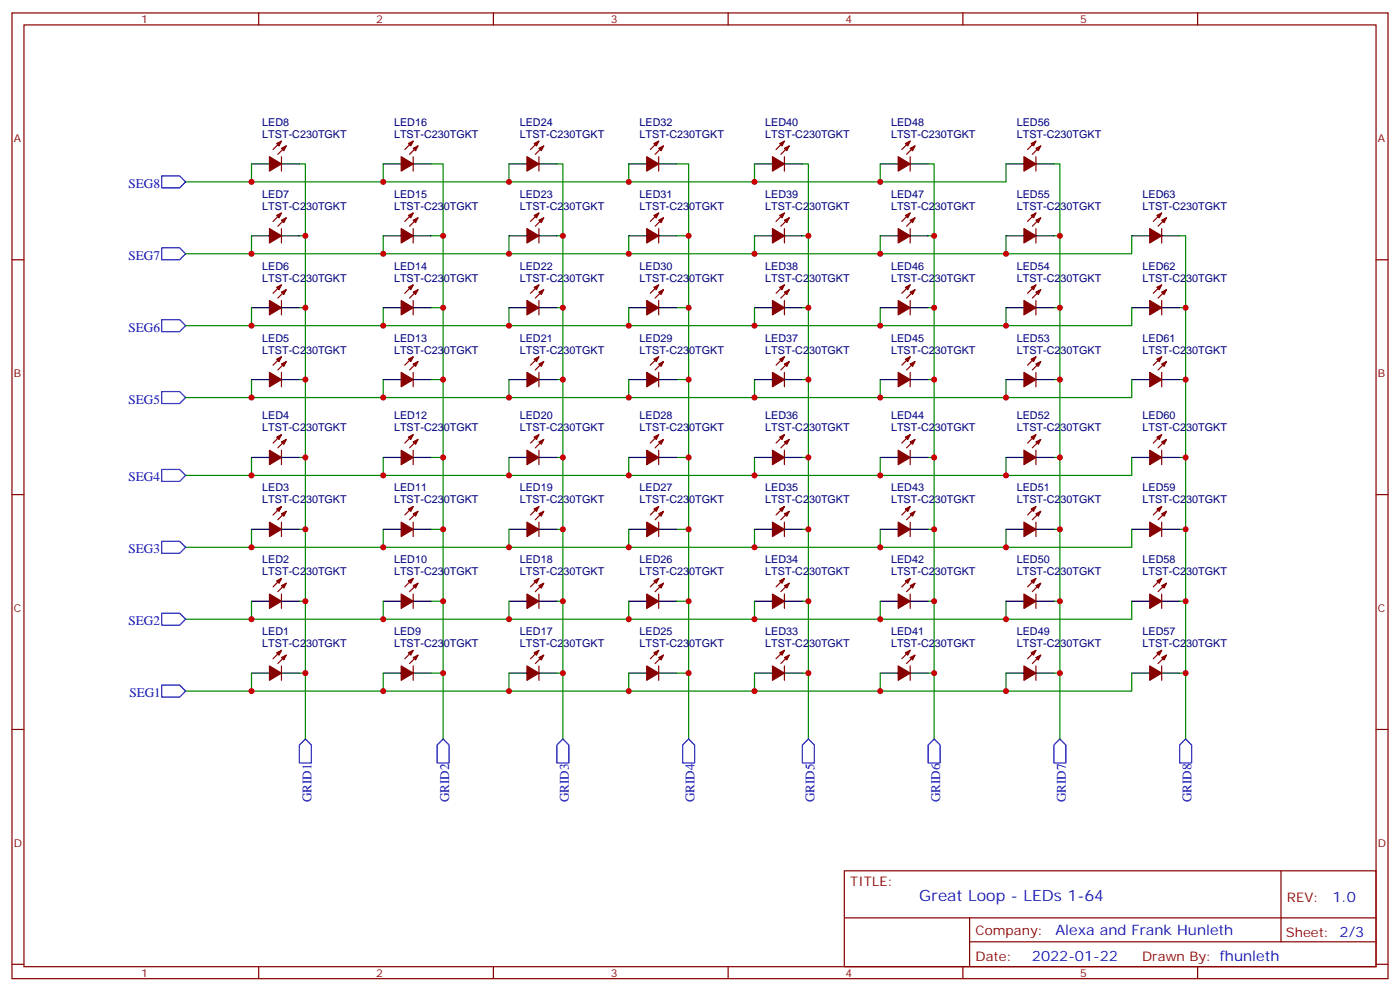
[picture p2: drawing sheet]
<svg xmlns="http://www.w3.org/2000/svg" width="412mm" height="292mm" viewBox="0 0 412 292" stroke-linecap="round" stroke-linejoin="round" font-family="sans-serif">
<g fill="none" stroke="#870000" stroke-width=".35">
<path d="M3.5 3.8h405.4v284.3h-405.4zM7.1 7.3h398.2v277.3h-398.2zM76.2 3.8v3.5M145.3 3.8v3.5M214.5 3.8v3.5M283.6 3.8v3.5M352.8 3.8v3.5M82.9 46.1v4.3M82.9 41.6l-2.5 2.4M84.3 43l-2.5 2.4M121.7 46.1v4.3M121.7 41.6l-2.5 2.4"/>
<path d="M123.1 43l-2.5 2.4M158.7 46.1v4.3M158.7 41.6l-2.4 2.4M160.2 43l-2.5 2.4M194 46.1v4.3M194 41.6l-2.4 2.4M195.4 43l-2.4 2.4M231.1 46.1v4.3M231.1 41.6l-2.5 2.4M232.5 43l-2.5 2.4M268.1 46.1v4.3M268.1 41.6l-2.5 2.4"/>
<path d="M269.5 43l-2.4 2.4M305.2 46.1v4.3M305.2 41.6l-2.5 2.4M306.6 43l-2.5 2.4M3.5 76.5h3.6M82.9 67.3v4.2M82.9 62.7l-2.5 2.5M84.3 64.1l-2.5 2.5M121.7 67.3v4.2M121.7 62.7l-2.5 2.5M123.1 64.1l-2.5 2.5M158.7 67.3v4.2"/>
<path d="M158.7 62.7l-2.4 2.5M160.2 64.1l-2.5 2.5M194 67.3v4.2M194 62.7l-2.4 2.5M195.4 64.1l-2.4 2.5M231.1 67.3v4.2M231.1 62.7l-2.5 2.5M232.5 64.1l-2.5 2.5M268.1 67.3v4.2M268.1 62.7l-2.5 2.5M269.5 64.1l-2.4 2.5M305.2 67.3v4.2"/>
<path d="M305.2 62.7l-2.5 2.5M306.6 64.1l-2.5 2.5M342.2 67.3v4.2M342.2 62.7l-2.5 2.5M343.6 64.1l-2.5 2.5M405.3 76.5h3.6M82.9 88.5v4.2M82.9 83.9l-2.5 2.5M84.3 85.3l-2.5 2.5M121.7 88.5v4.2M121.7 83.9l-2.5 2.5M123.1 85.3l-2.5 2.5"/>
<path d="M158.7 88.5v4.2M158.7 83.9l-2.4 2.5M160.2 85.3l-2.5 2.5M194 88.5v4.2M194 83.9l-2.4 2.5M195.4 85.3l-2.4 2.5M231.1 88.5v4.2M231.1 83.9l-2.5 2.5M232.5 85.3l-2.5 2.5M268.1 88.5v4.2M268.1 83.9l-2.5 2.5M269.5 85.3l-2.4 2.5"/>
<path d="M305.2 88.5v4.2M305.2 83.9l-2.5 2.5M306.6 85.3l-2.5 2.5M342.2 88.5v4.2M342.2 83.9l-2.5 2.5M343.6 85.3l-2.5 2.5M82.9 109.6v4.3M82.9 105.1l-2.5 2.4M84.3 106.5l-2.5 2.4M121.7 109.6v4.3M121.7 105.1l-2.5 2.4M123.1 106.5l-2.5 2.4"/>
<path d="M158.7 109.6v4.3M158.7 105.1l-2.4 2.4M160.2 106.5l-2.5 2.4M194 109.6v4.3M194 105.1l-2.4 2.4M195.4 106.5l-2.4 2.4M231.1 109.6v4.3M231.1 105.1l-2.5 2.4M232.5 106.5l-2.5 2.4M268.1 109.6v4.3M268.1 105.1l-2.5 2.4M269.5 106.5l-2.4 2.4"/>
<path d="M305.2 109.6v4.3M305.2 105.1l-2.5 2.4M306.6 106.5l-2.5 2.4M342.2 109.6v4.3M342.2 105.1l-2.5 2.4M343.6 106.5l-2.5 2.4M82.9 132.6v4.2M82.9 128l-2.5 2.5M84.3 129.4l-2.5 2.5M121.7 132.6v4.2M121.7 128l-2.5 2.5M123.1 129.4l-2.5 2.5"/>
<path d="M158.7 132.6v4.2M158.7 128l-2.4 2.5M160.2 129.4l-2.5 2.5M194 132.6v4.2M194 128l-2.4 2.5M195.4 129.4l-2.4 2.5M231.1 132.6v4.2M231.1 128l-2.5 2.5M232.5 129.4l-2.5 2.5M268.1 132.6v4.2M268.1 128l-2.5 2.5M269.5 129.4l-2.4 2.5"/>
<path d="M305.2 132.6v4.2M305.2 128l-2.5 2.5M306.6 129.4l-2.5 2.5M342.2 132.6v4.2M342.2 128l-2.5 2.5M343.6 129.4l-2.5 2.5M3.5 145.6h3.6M82.9 153.7v4.3M82.9 149.2l-2.5 2.4M84.3 150.6l-2.5 2.4M121.7 153.7v4.3M121.7 149.2l-2.5 2.4"/>
<path d="M123.1 150.6l-2.5 2.4M158.7 153.7v4.3M158.7 149.2l-2.4 2.4M160.2 150.6l-2.5 2.4M194 153.7v4.3M194 149.2l-2.4 2.4M195.4 150.6l-2.4 2.4M231.1 153.7v4.3M231.1 149.2l-2.5 2.4M232.5 150.6l-2.5 2.4M268.1 153.7v4.3M268.1 149.2l-2.5 2.4"/>
<path d="M269.5 150.6l-2.4 2.4M305.2 153.7v4.3M305.2 149.2l-2.5 2.4M306.6 150.6l-2.5 2.4M342.2 153.7v4.3M342.2 149.2l-2.5 2.4M343.6 150.6l-2.5 2.4M405.3 145.6h3.6M82.9 174.9v4.2M82.9 170.3l-2.5 2.5M84.3 171.7l-2.5 2.5M121.7 174.9v4.2"/>
<path d="M121.7 170.3l-2.5 2.5M123.1 171.7l-2.5 2.5M158.7 174.9v4.2M158.7 170.3l-2.4 2.5M160.2 171.7l-2.5 2.5M194 174.9v4.2M194 170.3l-2.4 2.5M195.4 171.7l-2.4 2.5M231.1 174.9v4.2M231.1 170.3l-2.5 2.5M232.5 171.7l-2.5 2.5M268.1 174.9v4.2"/>
<path d="M268.1 170.3l-2.5 2.5M269.5 171.7l-2.4 2.5M305.2 174.9v4.2M305.2 170.3l-2.5 2.5M306.6 171.7l-2.5 2.5M342.2 174.9v4.2M342.2 170.3l-2.5 2.5M343.6 171.7l-2.5 2.5M82.9 196.1v4.2M82.9 191.5l-2.5 2.5M84.3 192.9l-2.5 2.5M121.7 196.1v4.2"/>
<path d="M121.7 191.5l-2.5 2.5M123.1 192.9l-2.5 2.5M158.7 196.1v4.2M158.7 191.5l-2.4 2.5M160.2 192.9l-2.5 2.5M194 196.1v4.2M194 191.5l-2.4 2.5M195.4 192.9l-2.4 2.5M231.1 196.1v4.2M231.1 191.5l-2.5 2.5M232.5 192.9l-2.5 2.5M268.1 196.1v4.2"/>
<path d="M268.1 191.5l-2.5 2.5M269.5 192.9l-2.4 2.5M305.2 196.1v4.2M305.2 191.5l-2.5 2.5M306.6 192.9l-2.5 2.5M342.2 196.1v4.2M342.2 191.5l-2.5 2.5M343.6 192.9l-2.5 2.5M3.5 214.8h3.6M405.3 214.8h3.6M248.7 256.4h156.6v28.2h-156.6zM377.3 256.4v20.9"/>
<path d="M248.7 270.2h156.5M285.6 277.3h119.6M285.6 270.2v14.2M3.5 283.9h3.6M76.2 284.6v3.5M145.3 284.6v3.5M214.5 284.6v3.5M283.6 284.6v3.5M352.8 284.6v3.5M405.3 283.9h3.6"/>
</g>
<g fill="none" stroke="#008700" stroke-width=".35">
<path d="M74.1 48.3v5.3M88.2 48.3h1.8v128.7M112.9 48.3v5.3M127 48.3h3.5v86.4M149.9 48.3v5.3M164 48.3h1.8v107.6M185.2 48.3v5.3M199.3 48.3h3.5v86.4M222.2 48.3v5.3M236.4 48.3h1.7v107.6M259.3 48.3v5.3M273.4 48.3h1.8v107.6"/>
<path d="M296.3 48.3v5.3h-241.6M310.4 48.3h1.8v107.6M74.1 69.4v5.3M88.2 69.4h1.8M112.9 69.4v5.3M127 69.4h3.5M149.9 69.4v5.3M164 69.4h1.8M185.2 69.4v5.3M199.3 69.4h3.5M222.2 69.4v5.3M236.4 69.4h1.7"/>
<path d="M259.3 69.4v5.3M273.4 69.4h1.8M296.3 69.4v5.3M310.4 69.4h1.8M333.4 69.4v5.3h-278.7M347.5 69.4h1.7v86.5M74.1 90.6v5.3M88.2 90.6h1.8M112.9 90.6v5.3M127 90.6h3.5M149.9 90.6v5.3M164 90.6h1.8"/>
<path d="M185.2 90.6v5.3M199.3 90.6h3.5M222.2 90.6v5.3M236.4 90.6h1.7M259.3 90.6v5.3M273.4 90.6h1.8M296.3 90.6v5.3M310.4 90.6h1.8M333.4 90.6v5.3h-278.7M347.5 90.6h1.7M74.1 111.8v5.3M88.2 111.8h1.8"/>
<path d="M112.9 111.8v5.3M127 111.8h3.5M149.9 111.8v5.3M164 111.8h1.8M185.2 111.8v5.3M199.3 111.8h3.5M222.2 111.8v5.3M236.4 111.8h1.7M259.3 111.8v5.3M273.4 111.8h1.8M296.3 111.8v5.3M310.4 111.8h1.8"/>
<path d="M333.4 111.8v5.3h-278.7M347.5 111.8h1.7M74.1 134.7v5.3M88.2 134.7h1.8M112.9 134.7v5.3h-58.2M127 134.7h3.5v21.2M149.9 134.7v5.3M164 134.7h1.8M185.2 134.7v5.3h-72.3M199.3 134.7h3.5v21.2M222.2 134.7v5.3M236.4 134.7h1.7"/>
<path d="M259.3 134.7v5.3M273.4 134.7h1.8M296.3 134.7v5.3M310.4 134.7h1.8M333.4 134.7v5.3h-148.2M347.5 134.7h1.7M74.1 155.9v5.2M88.2 155.9h1.8M112.9 155.9v5.2h-58.2M127 155.9h3.5v21.1M149.9 155.9v5.2M164 155.9h1.8v21.1h-1.8"/>
<path d="M185.2 155.9v5.2M199.3 155.9h3.5v21.1M222.2 155.9v5.2M236.4 155.9h1.7v21.1M259.3 155.9v5.2M273.4 155.9h1.8v21.1M296.3 155.9v5.2M310.4 155.9h1.8v21.1M333.4 155.9v5.2h-220.5M347.5 155.9h1.7v21.1M74.1 177v5.3h-19.4M88.2 177h1.8v21.2"/>
<path d="M112.9 177v5.3h-38.8M127 177h3.5v21.2M149.9 177v5.3M165.8 177v40.6M185.2 177v5.3M199.3 177h3.5v21.2M222.2 177v5.3M236.4 177h1.7v21.2M259.3 177v5.3M273.4 177h1.8v21.2M296.3 177v5.3M310.4 177h1.8v21.2"/>
<path d="M333.4 177v5.3h-220.5M347.5 177h1.7v21.2M74.1 198.2v5.3h-19.4M88.2 198.2h1.8v19.4M112.9 198.2v5.3h-38.8M127 198.2h3.5v19.4M149.9 198.2v5.3M164 198.2h1.8M185.2 198.2v5.3M199.3 198.2h3.5v19.4M222.2 198.2v5.3M236.4 198.2h1.7v19.4"/>
<path d="M259.3 198.2v5.3M273.4 198.2h1.8v19.4M296.3 198.2v5.3M310.4 198.2h1.8v19.4M333.4 198.2v5.3h-220.5M347.5 198.2h1.7v19.4"/>
</g>
<g fill="none" stroke="#00f" stroke-width=".35">
<path d="M47.6 51.8h5.3l1.8 1.8-1.8 1.7h-5.3zM47.6 73h5.3l1.8 1.7-1.8 1.8h-5.3zM47.6 94.1h5.3l1.8 1.8-1.8 1.7h-5.3zM47.6 115.3h5.3l1.8 1.8-1.8 1.7h-5.3zM47.6 138.2h5.3l1.8 1.8-1.8 1.7h-5.3zM47.6 159.4h5.3l1.8 1.7-1.8 1.8h-5.3zM47.6 180.6h5.3l1.8 1.7-1.8 1.8h-5.3zM47.6 201.7h5.3l1.8 1.8-1.8 1.7h-5.3zM90 217.6l1.7 1.8v5.2h-3.5v-5.2zM130.5 217.6l1.8 1.8v5.2h-3.5v-5.2zM165.8 217.6l1.8 1.8v5.2h-3.6v-5.2zM202.8 217.6l1.8 1.8v5.2h-3.5v-5.2z"/>
<path d="M238.1 217.6l1.8 1.8v5.2h-3.5v-5.2zM275.2 217.6l1.7 1.8v5.2h-3.5v-5.2zM312.2 217.6l1.8 1.8v5.2h-3.6v-5.2zM349.2 217.6l1.8 1.8v5.2h-3.5v-5.2z"/>
</g>
<g fill="#870000" stroke="#870000" stroke-width=".35">
<path d="M81.5 192.2l1.4-.7-.7 1.4z"/>
<path d="M82.9 193.6l1.4-.7-.7 1.4z"/>
<path d="M79.4 196.1l3.5 2.1-3.5 2.1z"/>
<path d="M81.5 171l1.4-.7-.7 1.4z"/>
<path d="M82.9 172.4l1.4-.7-.7 1.4z"/>
<path d="M79.4 174.9l3.5 2.1-3.5 2.1z"/>
<path d="M81.5 149.9l1.4-.7-.7 1.4z"/>
<path d="M82.9 151.3l1.4-.7-.7 1.4z"/>
<path d="M79.4 153.7l3.5 2.2-3.5 2.1z"/>
<path d="M81.5 128.7l1.4-.7-.7 1.4z"/>
<path d="M82.9 130.1l1.4-.7-.7 1.4z"/>
<path d="M79.4 132.6l3.5 2.1-3.5 2.1z"/>
<path d="M81.5 105.8l1.4-.7-.7 1.4z"/>
<path d="M82.9 107.2l1.4-.7-.7 1.4z"/>
<path d="M79.4 109.6l3.5 2.2-3.5 2.1z"/>
<path d="M81.5 84.6l1.4-.7-.7 1.4z"/>
<path d="M82.9 86l1.4-.7-.7 1.4z"/>
<path d="M79.4 88.5l3.5 2.1-3.5 2.1z"/>
<path d="M81.5 63.4l1.4-.7-.7 1.4z"/>
<path d="M82.9 64.8l1.4-.7-.7 1.4z"/>
<path d="M79.4 67.3l3.5 2.1-3.5 2.1z"/>
<path d="M81.5 42.3l1.4-.7-.7 1.4z"/>
<path d="M82.9 43.7l1.4-.7-.7 1.4z"/>
<path d="M79.4 46.1l3.5 2.2-3.5 2.1z"/>
<path d="M120.3 192.2l1.4-.7-.7 1.4z"/>
<path d="M121.7 193.6l1.4-.7-.7 1.4z"/>
<path d="M118.2 196.1l3.5 2.1-3.5 2.1z"/>
<path d="M120.3 171l1.4-.7-.7 1.4z"/>
<path d="M121.7 172.4l1.4-.7-.7 1.4z"/>
<path d="M118.2 174.9l3.5 2.1-3.5 2.1z"/>
<path d="M120.3 149.9l1.4-.7-.7 1.4z"/>
<path d="M121.7 151.3l1.4-.7-.7 1.4z"/>
<path d="M118.2 153.7l3.5 2.2-3.5 2.1z"/>
<path d="M120.3 128.7l1.4-.7-.7 1.4z"/>
<path d="M121.7 130.1l1.4-.7-.7 1.4z"/>
<path d="M118.2 132.6l3.5 2.1-3.5 2.1z"/>
<path d="M120.3 105.8l1.4-.7-.7 1.4z"/>
<path d="M121.7 107.2l1.4-.7-.7 1.4z"/>
<path d="M118.2 109.6l3.5 2.2-3.5 2.1z"/>
<path d="M120.3 84.6l1.4-.7-.7 1.4z"/>
<path d="M121.7 86l1.4-.7-.7 1.4z"/>
<path d="M118.2 88.5l3.5 2.1-3.5 2.1z"/>
<path d="M120.3 63.4l1.4-.7-.7 1.4z"/>
<path d="M121.7 64.8l1.4-.7-.7 1.4z"/>
<path d="M118.2 67.3l3.5 2.1-3.5 2.1z"/>
<path d="M120.3 42.3l1.4-.7-.7 1.4z"/>
<path d="M121.7 43.7l1.4-.7-.7 1.4z"/>
<path d="M118.2 46.1l3.5 2.2-3.5 2.1z"/>
<path d="M157.3 192.2l1.4-.7-.7 1.4z"/>
<path d="M158.7 193.6l1.5-.7-.7 1.4z"/>
<path d="M155.2 196.1l3.5 2.1-3.5 2.1z"/>
<path d="M157.3 171l1.4-.7-.7 1.4z"/>
<path d="M158.7 172.4l1.5-.7-.7 1.4z"/>
<path d="M155.2 174.9l3.5 2.1-3.5 2.1z"/>
<path d="M157.3 149.9l1.4-.7-.7 1.4z"/>
<path d="M158.7 151.3l1.5-.7-.7 1.4z"/>
<path d="M155.2 153.7l3.5 2.2-3.5 2.1z"/>
<path d="M157.3 128.7l1.4-.7-.7 1.4z"/>
<path d="M158.7 130.1l1.5-.7-.7 1.4z"/>
<path d="M155.2 132.6l3.5 2.1-3.5 2.1z"/>
<path d="M157.3 105.8l1.4-.7-.7 1.4z"/>
<path d="M158.7 107.2l1.5-.7-.7 1.4z"/>
<path d="M155.2 109.6l3.5 2.2-3.5 2.1z"/>
<path d="M157.3 84.6l1.4-.7-.7 1.4z"/>
<path d="M158.7 86l1.5-.7-.7 1.4z"/>
<path d="M155.2 88.5l3.5 2.1-3.5 2.1z"/>
<path d="M157.3 63.4l1.4-.7-.7 1.4z"/>
<path d="M158.7 64.8l1.5-.7-.7 1.4z"/>
<path d="M155.2 67.3l3.5 2.1-3.5 2.1z"/>
<path d="M157.3 42.3l1.4-.7-.7 1.4z"/>
<path d="M158.7 43.7l1.5-.7-.7 1.4z"/>
<path d="M155.2 46.1l3.5 2.2-3.5 2.1z"/>
<path d="M192.6 192.2l1.4-.7-.7 1.4z"/>
<path d="M194 193.6l1.4-.7-.7 1.4z"/>
<path d="M190.5 196.1l3.5 2.1-3.5 2.1z"/>
<path d="M192.6 171l1.4-.7-.7 1.4z"/>
<path d="M194 172.4l1.4-.7-.7 1.4z"/>
<path d="M190.5 174.9l3.5 2.1-3.5 2.1z"/>
<path d="M192.6 149.9l1.4-.7-.7 1.4z"/>
<path d="M194 151.3l1.4-.7-.7 1.4z"/>
<path d="M190.5 153.7l3.5 2.2-3.5 2.1z"/>
<path d="M192.6 128.7l1.4-.7-.7 1.4z"/>
<path d="M194 130.1l1.4-.7-.7 1.4z"/>
<path d="M190.5 132.6l3.5 2.1-3.5 2.1z"/>
<path d="M192.6 105.8l1.4-.7-.7 1.4z"/>
<path d="M194 107.2l1.4-.7-.7 1.4z"/>
<path d="M190.5 109.6l3.5 2.2-3.5 2.1z"/>
<path d="M192.6 84.6l1.4-.7-.7 1.4z"/>
<path d="M194 86l1.4-.7-.7 1.4z"/>
<path d="M190.5 88.5l3.5 2.1-3.5 2.1z"/>
<path d="M192.6 63.4l1.4-.7-.7 1.4z"/>
<path d="M194 64.8l1.4-.7-.7 1.4z"/>
<path d="M190.5 67.3l3.5 2.1-3.5 2.1z"/>
<path d="M192.6 42.3l1.4-.7-.7 1.4z"/>
<path d="M194 43.7l1.4-.7-.7 1.4z"/>
<path d="M190.5 46.1l3.5 2.2-3.5 2.1z"/>
<path d="M229.7 192.2l1.4-.7-.7 1.4z"/>
<path d="M231.1 193.6l1.4-.7-.7 1.4z"/>
<path d="M227.5 196.1l3.6 2.1-3.6 2.1z"/>
<path d="M229.7 171l1.4-.7-.7 1.4z"/>
<path d="M231.1 172.4l1.4-.7-.7 1.4z"/>
<path d="M227.5 174.9l3.6 2.1-3.6 2.1z"/>
<path d="M229.7 149.9l1.4-.7-.7 1.4z"/>
<path d="M231.1 151.3l1.4-.7-.7 1.4z"/>
<path d="M227.5 153.7l3.6 2.2-3.6 2.1z"/>
<path d="M229.7 128.7l1.4-.7-.7 1.4z"/>
<path d="M231.1 130.1l1.4-.7-.7 1.4z"/>
<path d="M227.5 132.6l3.6 2.1-3.6 2.1z"/>
<path d="M229.7 105.8l1.4-.7-.7 1.4z"/>
<path d="M231.1 107.2l1.4-.7-.7 1.4z"/>
<path d="M227.5 109.6l3.6 2.2-3.6 2.1z"/>
<path d="M229.7 84.6l1.4-.7-.7 1.4z"/>
<path d="M231.1 86l1.4-.7-.7 1.4z"/>
<path d="M227.5 88.5l3.6 2.1-3.6 2.1z"/>
<path d="M229.7 63.4l1.4-.7-.7 1.4z"/>
<path d="M231.1 64.8l1.4-.7-.7 1.4z"/>
<path d="M227.5 67.3l3.6 2.1-3.6 2.1z"/>
<path d="M229.7 42.3l1.4-.7-.7 1.4z"/>
<path d="M231.1 43.7l1.4-.7-.7 1.4z"/>
<path d="M227.5 46.1l3.6 2.2-3.6 2.1z"/>
<path d="M266.7 192.2l1.4-.7-.7 1.4z"/>
<path d="M268.1 193.6l1.4-.7-.7 1.4z"/>
<path d="M264.6 196.1l3.5 2.1-3.5 2.1z"/>
<path d="M266.7 171l1.4-.7-.7 1.4z"/>
<path d="M268.1 172.4l1.4-.7-.7 1.4z"/>
<path d="M264.6 174.9l3.5 2.1-3.5 2.1z"/>
<path d="M266.7 149.9l1.4-.7-.7 1.4z"/>
<path d="M268.1 151.3l1.4-.7-.7 1.4z"/>
<path d="M264.6 153.7l3.5 2.2-3.5 2.1z"/>
<path d="M266.7 128.7l1.4-.7-.7 1.4z"/>
<path d="M268.1 130.1l1.4-.7-.7 1.4z"/>
<path d="M264.6 132.6l3.5 2.1-3.5 2.1z"/>
<path d="M266.7 105.8l1.4-.7-.7 1.4z"/>
<path d="M268.1 107.2l1.4-.7-.7 1.4z"/>
<path d="M264.6 109.6l3.5 2.2-3.5 2.1z"/>
<path d="M266.7 84.6l1.4-.7-.7 1.4z"/>
<path d="M268.1 86l1.4-.7-.7 1.4z"/>
<path d="M264.6 88.5l3.5 2.1-3.5 2.1z"/>
<path d="M266.7 63.4l1.4-.7-.7 1.4z"/>
<path d="M268.1 64.8l1.4-.7-.7 1.4z"/>
<path d="M264.6 67.3l3.5 2.1-3.5 2.1z"/>
<path d="M266.7 42.3l1.4-.7-.7 1.4z"/>
<path d="M268.1 43.7l1.4-.7-.7 1.4z"/>
<path d="M264.6 46.1l3.5 2.2-3.5 2.1z"/>
<path d="M303.7 192.2l1.5-.7-.8 1.4z"/>
<path d="M305.2 193.6l1.4-.7-.7 1.4z"/>
<path d="M301.6 196.1l3.6 2.1-3.6 2.1z"/>
<path d="M303.7 171l1.5-.7-.8 1.4z"/>
<path d="M305.2 172.4l1.4-.7-.7 1.4z"/>
<path d="M301.6 174.9l3.6 2.1-3.6 2.1z"/>
<path d="M303.7 149.9l1.5-.7-.8 1.4z"/>
<path d="M305.2 151.3l1.4-.7-.7 1.4z"/>
<path d="M301.6 153.7l3.6 2.2-3.6 2.1z"/>
<path d="M303.7 128.7l1.5-.7-.8 1.4z"/>
<path d="M305.2 130.1l1.4-.7-.7 1.4z"/>
<path d="M301.6 132.6l3.6 2.1-3.6 2.1z"/>
<path d="M303.7 105.8l1.5-.7-.8 1.4z"/>
<path d="M305.2 107.2l1.4-.7-.7 1.4z"/>
<path d="M301.6 109.6l3.6 2.2-3.6 2.1z"/>
<path d="M303.7 84.6l1.5-.7-.8 1.4z"/>
<path d="M305.2 86l1.4-.7-.7 1.4z"/>
<path d="M301.6 88.5l3.6 2.1-3.6 2.1z"/>
<path d="M303.7 63.4l1.5-.7-.8 1.4z"/>
<path d="M305.2 64.8l1.4-.7-.7 1.4z"/>
<path d="M301.6 67.3l3.6 2.1-3.6 2.1z"/>
<path d="M303.7 42.3l1.5-.7-.8 1.4z"/>
<path d="M305.2 43.7l1.4-.7-.7 1.4z"/>
<path d="M301.6 46.1l3.6 2.2-3.6 2.1z"/>
<path d="M340.8 192.2l1.4-.7-.7 1.4z"/>
<path d="M342.2 193.6l1.4-.7-.7 1.4z"/>
<path d="M338.7 196.1l3.5 2.1-3.5 2.1z"/>
<path d="M340.8 171l1.4-.7-.7 1.4z"/>
<path d="M342.2 172.4l1.4-.7-.7 1.4z"/>
<path d="M338.7 174.9l3.5 2.1-3.5 2.1z"/>
<path d="M340.8 149.9l1.4-.7-.7 1.4z"/>
<path d="M342.2 151.3l1.4-.7-.7 1.4z"/>
<path d="M338.7 153.7l3.5 2.2-3.5 2.1z"/>
<path d="M340.8 128.7l1.4-.7-.7 1.4z"/>
<path d="M342.2 130.1l1.4-.7-.7 1.4z"/>
<path d="M338.7 132.6l3.5 2.1-3.5 2.1z"/>
<path d="M340.8 105.8l1.4-.7-.7 1.4z"/>
<path d="M342.2 107.2l1.4-.7-.7 1.4z"/>
<path d="M338.7 109.6l3.5 2.2-3.5 2.1z"/>
<path d="M340.8 84.6l1.4-.7-.7 1.4z"/>
<path d="M342.2 86l1.4-.7-.7 1.4z"/>
<path d="M338.7 88.5l3.5 2.1-3.5 2.1z"/>
<path d="M340.8 63.4l1.4-.7-.7 1.4z"/>
<path d="M342.2 64.8l1.4-.7-.7 1.4z"/>
<path d="M338.7 67.3l3.5 2.1-3.5 2.1z"/>
</g>
<g fill="none" stroke="#000" stroke-width=".35">
<path d="M74.1 48.3h5.3M82.9 48.3h5.3M112.9 48.3h5.3M121.7 48.3h5.3M149.9 48.3h5.3M158.7 48.3h5.3M185.2 48.3h5.3M194 48.3h5.3M222.2 48.3h5.3M231.1 48.3h5.3M259.3 48.3h5.3M268.1 48.3h5.3"/>
<path d="M296.3 48.3h5.3M305.2 48.3h5.2M74.1 69.4h5.3M82.9 69.4h5.3M112.9 69.4h5.3M121.7 69.4h5.3M149.9 69.4h5.3M158.7 69.4h5.3M185.2 69.4h5.3M194 69.4h5.3M222.2 69.4h5.3M231.1 69.4h5.3"/>
<path d="M259.3 69.4h5.3M268.1 69.4h5.3M296.3 69.4h5.3M305.2 69.4h5.2M333.4 69.4h5.3M342.2 69.4h5.3M74.1 90.6h5.3M82.9 90.6h5.3M112.9 90.6h5.3M121.7 90.6h5.3M149.9 90.6h5.3M158.7 90.6h5.3"/>
<path d="M185.2 90.6h5.3M194 90.6h5.3M222.2 90.6h5.3M231.1 90.6h5.3M259.3 90.6h5.3M268.1 90.6h5.3M296.3 90.6h5.3M305.2 90.6h5.2M333.4 90.6h5.3M342.2 90.6h5.3M74.1 111.8h5.3M82.9 111.8h5.3"/>
<path d="M112.9 111.8h5.3M121.7 111.8h5.3M149.9 111.8h5.3M158.7 111.8h5.3M185.2 111.8h5.3M194 111.8h5.3M222.2 111.8h5.3M231.1 111.8h5.3M259.3 111.8h5.3M268.1 111.8h5.3M296.3 111.8h5.3M305.2 111.8h5.2"/>
<path d="M333.4 111.8h5.3M342.2 111.8h5.3M74.1 134.7h5.3M82.9 134.7h5.3M112.9 134.7h5.3M121.7 134.7h5.3M149.9 134.7h5.3M158.7 134.7h5.3M185.2 134.7h5.3M194 134.7h5.3M222.2 134.7h5.3M231.1 134.7h5.3"/>
<path d="M259.3 134.7h5.3M268.1 134.7h5.3M296.3 134.7h5.3M305.2 134.7h5.2M333.4 134.7h5.3M342.2 134.7h5.3M74.1 155.9h5.3M82.9 155.9h5.3M112.9 155.9h5.3M121.7 155.9h5.3M149.9 155.9h5.3M158.7 155.9h5.3"/>
<path d="M185.2 155.9h5.3M194 155.9h5.3M222.2 155.9h5.3M231.1 155.9h5.3M259.3 155.9h5.3M268.1 155.9h5.3M296.3 155.9h5.3M305.2 155.9h5.2M333.4 155.9h5.3M342.2 155.9h5.3M74.1 177h5.3M82.9 177h5.3"/>
<path d="M112.9 177h5.3M121.7 177h5.3M149.9 177h5.3M158.7 177h5.3M185.2 177h5.3M194 177h5.3M222.2 177h5.3M231.1 177h5.3M259.3 177h5.3M268.1 177h5.3M296.3 177h5.3M305.2 177h5.2"/>
<path d="M333.4 177h5.3M342.2 177h5.3M74.1 198.2h5.3M82.9 198.2h5.3M112.9 198.2h5.3M121.7 198.2h5.3M149.9 198.2h5.3M158.7 198.2h5.3M185.2 198.2h5.3M194 198.2h5.3M222.2 198.2h5.3M231.1 198.2h5.3"/>
<path d="M259.3 198.2h5.3M268.1 198.2h5.3M296.3 198.2h5.3M305.2 198.2h5.2M333.4 198.2h5.3M342.2 198.2h5.3"/>
</g>
<g fill="#c00">
<circle cx="238.1" cy="177" r=".88"/>
<circle cx="238.1" cy="198.2" r=".88"/>
<circle cx="202.8" cy="155.9" r=".88"/>
<circle cx="202.8" cy="177" r=".88"/>
<circle cx="202.8" cy="198.2" r=".88"/>
<circle cx="185.2" cy="182.3" r=".88"/>
<circle cx="222.3" cy="182.3" r=".88"/>
<circle cx="222.3" cy="161.1" r=".88"/>
<circle cx="185.2" cy="161.1" r=".88"/>
<circle cx="130.5" cy="177" r=".88"/>
<circle cx="112.9" cy="140" r=".88"/>
<circle cx="112.9" cy="161.1" r=".88"/>
<circle cx="74.1" cy="182.3" r=".88"/>
<circle cx="112.9" cy="182.3" r=".88"/>
<circle cx="259.3" cy="161.1" r=".88"/>
<circle cx="259.3" cy="182.3" r=".88"/>
<circle cx="275.2" cy="198.2" r=".88"/>
<circle cx="275.2" cy="177" r=".88"/>
<circle cx="296.3" cy="161.1" r=".88"/>
<circle cx="296.3" cy="182.3" r=".88"/>
<circle cx="312.2" cy="198.2" r=".88"/>
<circle cx="312.2" cy="177" r=".88"/>
<circle cx="349.3" cy="198.2" r=".88"/>
<circle cx="349.3" cy="177" r=".88"/>
<circle cx="112.9" cy="203.5" r=".88"/>
<circle cx="185.2" cy="203.5" r=".88"/>
<circle cx="222.3" cy="203.5" r=".88"/>
<circle cx="259.3" cy="203.5" r=".88"/>
<circle cx="296.3" cy="203.5" r=".88"/>
<circle cx="185.2" cy="140" r=".88"/>
<circle cx="74.1" cy="161.1" r=".88"/>
<circle cx="74.1" cy="140" r=".88"/>
<circle cx="275.2" cy="155.9" r=".88"/>
<circle cx="238.1" cy="155.9" r=".88"/>
<circle cx="312.2" cy="155.9" r=".88"/>
<circle cx="202.8" cy="134.7" r=".88"/>
<circle cx="165.8" cy="155.9" r=".88"/>
<circle cx="90" cy="155.9" r=".88"/>
<circle cx="90" cy="134.7" r=".88"/>
<circle cx="90" cy="111.8" r=".88"/>
<circle cx="74.1" cy="117.1" r=".88"/>
<circle cx="74.1" cy="95.9" r=".88"/>
<circle cx="74.1" cy="74.7" r=".88"/>
<circle cx="74.1" cy="53.6" r=".88"/>
<circle cx="112.9" cy="117.1" r=".88"/>
<circle cx="112.9" cy="95.9" r=".88"/>
<circle cx="112.9" cy="74.7" r=".88"/>
<circle cx="112.9" cy="53.6" r=".88"/>
<circle cx="130.5" cy="111.8" r=".88"/>
<circle cx="149.9" cy="53.6" r=".88"/>
<circle cx="149.9" cy="74.7" r=".88"/>
<circle cx="149.9" cy="95.9" r=".88"/>
<circle cx="149.9" cy="117.1" r=".88"/>
<circle cx="149.9" cy="140" r=".88"/>
<circle cx="165.8" cy="134.7" r=".88"/>
<circle cx="165.8" cy="111.8" r=".88"/>
<circle cx="165.8" cy="90.6" r=".88"/>
<circle cx="165.8" cy="69.4" r=".88"/>
<circle cx="185.2" cy="53.6" r=".88"/>
<circle cx="185.2" cy="74.7" r=".88"/>
<circle cx="185.2" cy="95.9" r=".88"/>
<circle cx="185.2" cy="117.1" r=".88"/>
<circle cx="202.8" cy="111.8" r=".88"/>
<circle cx="202.8" cy="90.6" r=".88"/>
<circle cx="202.8" cy="69.4" r=".88"/>
<circle cx="222.3" cy="53.6" r=".88"/>
<circle cx="222.3" cy="74.7" r=".88"/>
<circle cx="222.3" cy="95.9" r=".88"/>
<circle cx="222.3" cy="117.1" r=".88"/>
<circle cx="222.3" cy="140" r=".88"/>
<circle cx="238.1" cy="134.7" r=".88"/>
<circle cx="238.1" cy="111.8" r=".88"/>
<circle cx="238.1" cy="90.6" r=".88"/>
<circle cx="238.1" cy="69.4" r=".88"/>
<circle cx="259.3" cy="53.6" r=".88"/>
<circle cx="259.3" cy="74.7" r=".88"/>
<circle cx="259.3" cy="95.9" r=".88"/>
<circle cx="259.3" cy="117.1" r=".88"/>
<circle cx="259.3" cy="140" r=".88"/>
<circle cx="275.2" cy="134.7" r=".88"/>
<circle cx="275.2" cy="111.8" r=".88"/>
<circle cx="275.2" cy="90.6" r=".88"/>
<circle cx="275.2" cy="69.4" r=".88"/>
<circle cx="296.3" cy="74.7" r=".88"/>
<circle cx="296.3" cy="95.9" r=".88"/>
<circle cx="296.3" cy="117.1" r=".88"/>
<circle cx="296.3" cy="140" r=".88"/>
<circle cx="312.2" cy="134.7" r=".88"/>
<circle cx="312.2" cy="111.8" r=".88"/>
<circle cx="312.2" cy="90.6" r=".88"/>
<circle cx="312.2" cy="69.4" r=".88"/>
<circle cx="130.5" cy="155.9" r=".88"/>
<circle cx="130.5" cy="90.6" r=".88"/>
<circle cx="130.5" cy="69.4" r=".88"/>
<circle cx="130.5" cy="134.7" r=".88"/>
<circle cx="90" cy="69.4" r=".88"/>
<circle cx="90" cy="90.6" r=".88"/>
<circle cx="90" cy="177" r=".88"/>
<circle cx="130.5" cy="198.2" r=".88"/>
<circle cx="74.1" cy="203.5" r=".88"/>
<circle cx="90" cy="198.2" r=".88"/>
<circle cx="165.8" cy="177" r=".88"/>
<circle cx="165.8" cy="198.2" r=".88"/>
<circle cx="149.9" cy="182.3" r=".88"/>
<circle cx="149.9" cy="203.5" r=".88"/>
<circle cx="149.9" cy="161.1" r=".88"/>
<circle cx="349.3" cy="155.9" r=".88"/>
<circle cx="349.3" cy="90.6" r=".88"/>
<circle cx="349.3" cy="111.8" r=".88"/>
<circle cx="349.3" cy="134.7" r=".88"/>
</g>
<text font-size="4.6" fill="#00f" x="270.8" y="265.4">Great Loop - LEDs 1-64</text>
<g font-size="4.2" fill="#00f">
<text x="392.5" y="265.7">1.0</text>
<text x="310.9" y="275.2">Alexa and Frank Hunleth</text>
<text x="304" y="283">2022-01-22</text>
</g>
<g font-size="3.9" fill="#00f">
<text x="37.9" y="55.3">SEG8</text>
<text x="37.9" y="76.5">SEG7</text>
<text x="37.9" y="97.6">SEG6</text>
<text x="37.9" y="118.8">SEG5</text>
<text x="37.9" y="141.7">SEG4</text>
<text x="37.9" y="162.9">SEG3</text>
<text x="37.9" y="184.1">SEG2</text>
<text x="38.1" y="205.2">SEG1</text>
<text x="91.7" y="236.3" transform="rotate(-90 91.7 236.3)">GRID1</text>
<text x="132.3" y="236.3" transform="rotate(-90 132.3 236.3)">GRID2</text>
<text x="167.6" y="236.3" transform="rotate(-90 167.6 236.3)">GRID3</text>
<text x="204.6" y="236.3" transform="rotate(-90 204.6 236.3)">GRID4</text>
<text x="239.9" y="236.3" transform="rotate(-90 239.9 236.3)">GRID5</text>
<text x="276.9" y="236.3" transform="rotate(-90 276.9 236.3)">GRID6</text>
<text x="314" y="236.3" transform="rotate(-90 314 236.3)">GRID7</text>
<text x="351" y="236.3" transform="rotate(-90 351 236.3)">GRID8</text>
</g>
<g font-size="3.9" fill="#800">
<text x="250.5" y="261">TITLE:</text>
<text x="379.1" y="265.7">REV:</text>
<text x="287.4" y="275.2">Company:</text>
<text x="378.7" y="275.8">Sheet: 2/3</text>
<text x="287.4" y="282.9">Date:</text>
<text x="336.4" y="282.9">Drawn By: fhunleth</text>
</g>
<g font-size="3.2" fill="#800">
<text x="41.6" y="6.8">1</text>
<text x="110.8" y="6.8">2</text>
<text x="179.9" y="6.8">3</text>
<text x="249.1" y="6.8">4</text>
<text x="318.2" y="6.8">5</text>
<text x="4.1" y="41.9">A</text>
<text x="405.9" y="41.9">A</text>
<text x="4.1" y="111.1">B</text>
<text x="405.9" y="111.1">B</text>
<text x="4.1" y="180.2">C</text>
<text x="405.9" y="180.2">C</text>
<text x="4.1" y="249.3">D</text>
<text x="405.9" y="249.3">D</text>
<text x="41.6" y="287.6">1</text>
<text x="110.8" y="287.6">2</text>
<text x="179.9" y="287.6">3</text>
<text x="249.1" y="287.6">4</text>
<text x="318.2" y="287.6">5</text>
</g>
<g font-size="3.2" fill="#000080">
<text x="77.3" y="40.6">LTST-C230TGKT</text>
<text x="77.3" y="37.1">LED8</text>
<text x="116.1" y="40.6">LTST-C230TGKT</text>
<text x="116.1" y="37.1">LED16</text>
<text x="153.1" y="40.6">LTST-C230TGKT</text>
<text x="153.1" y="37.1">LED24</text>
<text x="188.4" y="40.6">LTST-C230TGKT</text>
<text x="188.4" y="37.1">LED32</text>
<text x="225.4" y="40.6">LTST-C230TGKT</text>
<text x="225.4" y="37.1">LED40</text>
<text x="262.5" y="40.6">LTST-C230TGKT</text>
<text x="262.5" y="37.1">LED48</text>
<text x="299.5" y="40.6">LTST-C230TGKT</text>
<text x="299.5" y="37.1">LED56</text>
<text x="77.3" y="58.2">LED7</text>
<text x="116.1" y="58.2">LED15</text>
<text x="153.1" y="58.2">LED23</text>
<text x="188.4" y="58.2">LED31</text>
<text x="225.4" y="58.2">LED39</text>
<text x="262.5" y="58.2">LED47</text>
<text x="299.5" y="58.2">LED55</text>
<text x="336.6" y="58.2">LED63</text>
<text x="77.3" y="61.8">LTST-C230TGKT</text>
<text x="116.1" y="61.8">LTST-C230TGKT</text>
<text x="153.1" y="61.8">LTST-C230TGKT</text>
<text x="188.4" y="61.8">LTST-C230TGKT</text>
<text x="225.4" y="61.8">LTST-C230TGKT</text>
<text x="262.5" y="61.8">LTST-C230TGKT</text>
<text x="299.5" y="61.8">LTST-C230TGKT</text>
<text x="336.6" y="61.8">LTST-C230TGKT</text>
<text x="77.3" y="82.9">LTST-C230TGKT</text>
<text x="77.3" y="79.4">LED6</text>
<text x="116.1" y="82.9">LTST-C230TGKT</text>
<text x="116.1" y="79.4">LED14</text>
<text x="153.1" y="82.9">LTST-C230TGKT</text>
<text x="153.1" y="79.4">LED22</text>
<text x="188.4" y="82.9">LTST-C230TGKT</text>
<text x="188.4" y="79.4">LED30</text>
<text x="225.4" y="82.9">LTST-C230TGKT</text>
<text x="225.4" y="79.4">LED38</text>
<text x="262.5" y="82.9">LTST-C230TGKT</text>
<text x="262.5" y="79.4">LED46</text>
<text x="299.5" y="82.9">LTST-C230TGKT</text>
<text x="299.5" y="79.4">LED54</text>
<text x="336.6" y="82.9">LTST-C230TGKT</text>
<text x="336.6" y="79.4">LED62</text>
<text x="77.3" y="100.6">LED5</text>
<text x="116.1" y="100.6">LED13</text>
<text x="153.1" y="100.6">LED21</text>
<text x="188.4" y="100.6">LED29</text>
<text x="225.4" y="100.6">LED37</text>
<text x="262.5" y="100.6">LED45</text>
<text x="299.5" y="100.6">LED53</text>
<text x="336.6" y="100.6">LED61</text>
<text x="77.3" y="104.1">LTST-C230TGKT</text>
<text x="116.1" y="104.1">LTST-C230TGKT</text>
<text x="153.1" y="104.1">LTST-C230TGKT</text>
<text x="188.4" y="104.1">LTST-C230TGKT</text>
<text x="225.4" y="104.1">LTST-C230TGKT</text>
<text x="262.5" y="104.1">LTST-C230TGKT</text>
<text x="299.5" y="104.1">LTST-C230TGKT</text>
<text x="336.6" y="104.1">LTST-C230TGKT</text>
<text x="77.3" y="123.5">LED4</text>
<text x="116.1" y="123.5">LED12</text>
<text x="153.1" y="123.5">LED20</text>
<text x="188.4" y="123.5">LED28</text>
<text x="225.4" y="123.5">LED36</text>
<text x="262.5" y="123.5">LED44</text>
<text x="299.5" y="123.5">LED52</text>
<text x="336.6" y="123.5">LED60</text>
<text x="77.3" y="127">LTST-C230TGKT</text>
<text x="116.1" y="127">LTST-C230TGKT</text>
<text x="153.1" y="127">LTST-C230TGKT</text>
<text x="188.4" y="127">LTST-C230TGKT</text>
<text x="225.4" y="127">LTST-C230TGKT</text>
<text x="262.5" y="127">LTST-C230TGKT</text>
<text x="299.5" y="127">LTST-C230TGKT</text>
<text x="336.6" y="127">LTST-C230TGKT</text>
<text x="77.3" y="148.2">LTST-C230TGKT</text>
<text x="77.3" y="144.7">LED3</text>
<text x="116.1" y="148.2">LTST-C230TGKT</text>
<text x="116.1" y="144.7">LED11</text>
<text x="153.1" y="148.2">LTST-C230TGKT</text>
<text x="153.1" y="144.7">LED19</text>
<text x="188.4" y="148.2">LTST-C230TGKT</text>
<text x="188.4" y="144.7">LED27</text>
<text x="225.4" y="148.2">LTST-C230TGKT</text>
<text x="225.4" y="144.7">LED35</text>
<text x="262.5" y="148.2">LTST-C230TGKT</text>
<text x="262.5" y="144.7">LED43</text>
<text x="299.5" y="148.2">LTST-C230TGKT</text>
<text x="299.5" y="144.7">LED51</text>
<text x="336.6" y="148.2">LTST-C230TGKT</text>
<text x="336.6" y="144.7">LED59</text>
<text x="77.3" y="165.8">LED2</text>
<text x="116.1" y="165.8">LED10</text>
<text x="153.1" y="165.8">LED18</text>
<text x="188.4" y="165.8">LED26</text>
<text x="225.4" y="165.8">LED34</text>
<text x="262.5" y="165.8">LED42</text>
<text x="299.5" y="165.8">LED50</text>
<text x="336.6" y="165.8">LED58</text>
<text x="77.3" y="169.4">LTST-C230TGKT</text>
<text x="116.1" y="169.4">LTST-C230TGKT</text>
<text x="153.1" y="169.4">LTST-C230TGKT</text>
<text x="188.4" y="169.4">LTST-C230TGKT</text>
<text x="225.4" y="169.4">LTST-C230TGKT</text>
<text x="262.5" y="169.4">LTST-C230TGKT</text>
<text x="299.5" y="169.4">LTST-C230TGKT</text>
<text x="336.6" y="169.4">LTST-C230TGKT</text>
<text x="77.3" y="190.5">LTST-C230TGKT</text>
<text x="77.3" y="187">LED1</text>
<text x="116.1" y="190.5">LTST-C230TGKT</text>
<text x="116.1" y="187">LED9</text>
<text x="153.1" y="190.5">LTST-C230TGKT</text>
<text x="153.1" y="187">LED17</text>
<text x="188.4" y="190.5">LTST-C230TGKT</text>
<text x="188.4" y="187">LED25</text>
<text x="225.4" y="190.5">LTST-C230TGKT</text>
<text x="225.4" y="187">LED33</text>
<text x="262.5" y="190.5">LTST-C230TGKT</text>
<text x="262.5" y="187">LED41</text>
<text x="299.5" y="190.5">LTST-C230TGKT</text>
<text x="299.5" y="187">LED49</text>
<text x="336.6" y="190.5">LTST-C230TGKT</text>
<text x="336.6" y="187">LED57</text>
</g>
</svg>
